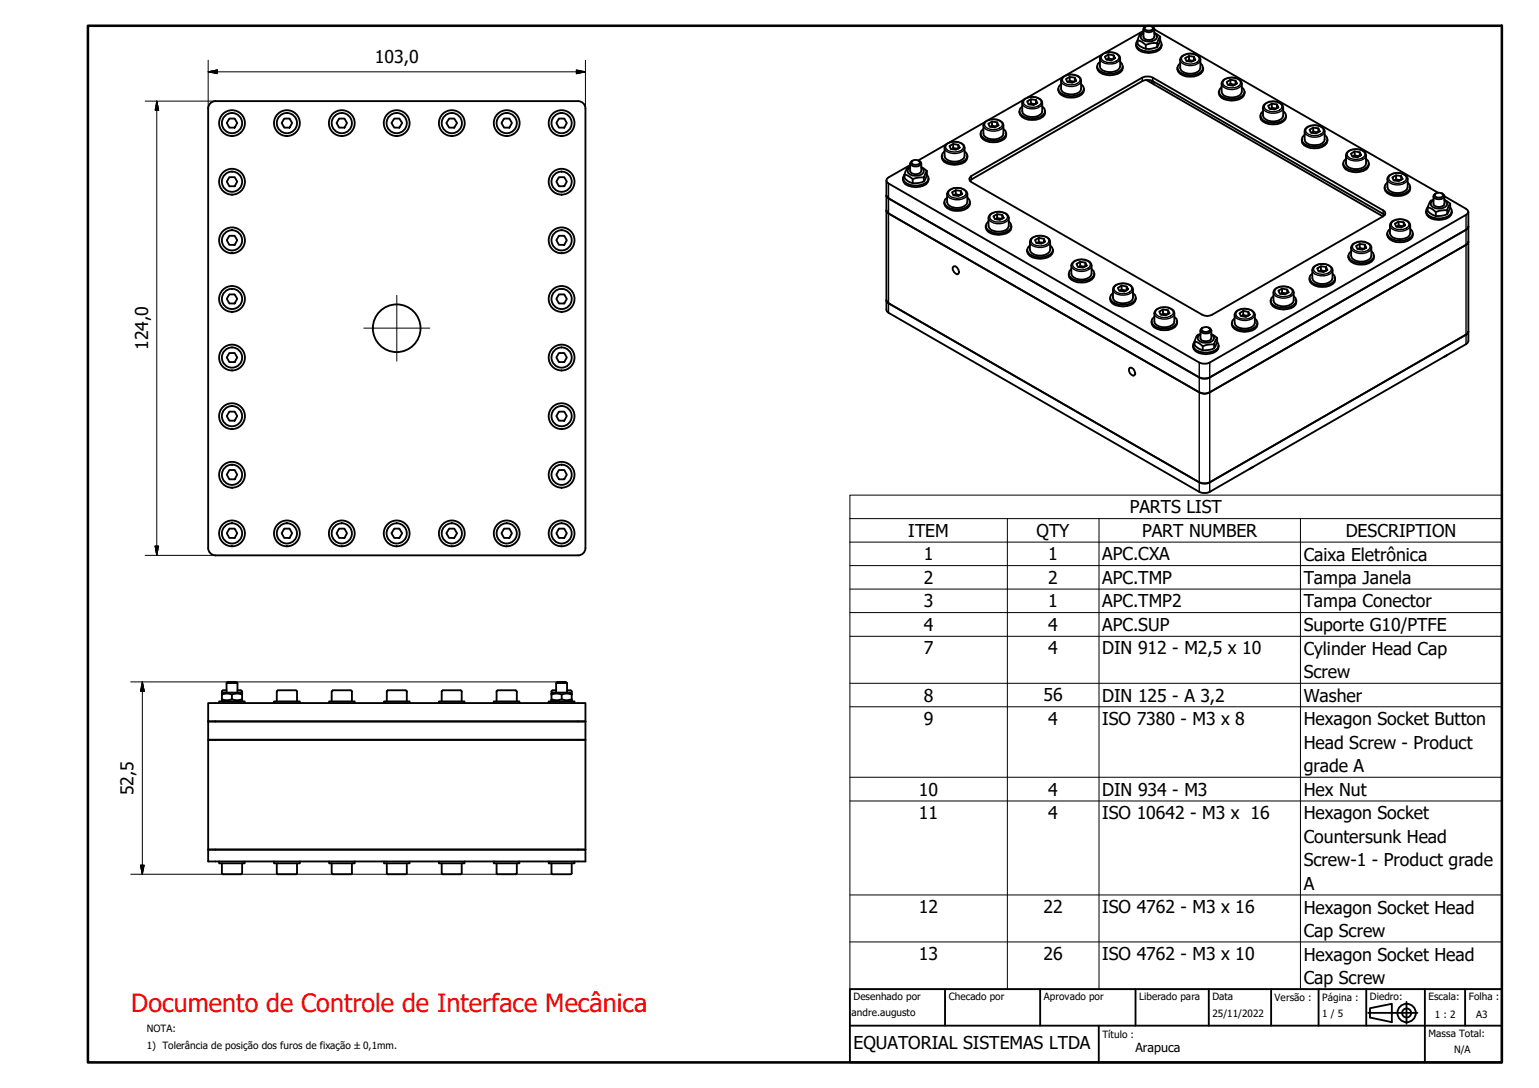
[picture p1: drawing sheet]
<svg xmlns="http://www.w3.org/2000/svg" width="420mm" height="297mm" viewBox="0 0 420 297" stroke-linecap="round" stroke-linejoin="round" font-family="sans-serif">
<!-- layer: Visible (ISO) -->
<g fill="none" stroke="#000" stroke-width=".51">
<path d="M299.5 18.1a1.92 1.92 0 0 0 1.5 2.1 4.9 4.9 0 0 0 5.4-1l.1-1.1M300.3 16.9a1.39 1.39 0 0 0-.1 2.4 5 5 0 0 0 6.2-.6l.1-.6-.2-.7-.5-.5M300.3 15.9v2.2a2.1 2.1 0 0 0 2.3 1.6 2.92 2.92 0 0 0 3.2-1.6v-2.2M300.7 15l-9.6 5.5M301.6 15.5l1-.7 1.4 .3 .4 .8-1 .6-1.4-.3zM302.6 15.9l1.4 .3M302.6 14.8v1.1M302.6 15.9l-.4 .4M304 15.1v1M310.1 12.1a1.92 1.92 0 0 0 1.5 2 4.9 4.9 0 0 0 5.4-1l.1-1M310.6 11a1.49 1.49 0 0 0 .5 2.4 5 5 0 0 0 5.7-.5l.3-.6-.4-1.3M312.2 10a1.67 1.67 0 0 0 1.5 .9 1.67 1.67 0 0 0 1.5-.9"/>
<path d="M312.2 9.1l-.6 .4-.2 .5a1.91 1.91 0 0 0 2.2 1.4 1.93 1.93 0 0 0 2.3-1.4l-.7-.9M312.2 8.9a2.04 2.04 0 0 0-1.6 2.1M312.2 8.4l-10.5 6M312.2 7.9v2.2M312.7 7.3a1.69 1.69 0 0 1 2.1 .2 1.33 1.33 0 0 1-1.1 .9 1.33 1.33 0 0 1-1.3-.7zM312.8 7.2l-.6 .5v.4a1.94 1.94 0 0 0 3 0l-.1-.4-.6-.5M312.8 12.2v1.1M315.2 8.9l1.5 1.1-.8 1.8a5.6 5.6 0 0 0-3.1 .4l-1.1-.8-1.1-.4M315.2 7.9v2.2M315.4 8.2l77.2 44.4M315.9 11.8v1.1M316.7 10a2.72 2.72 0 0 1-3.1 3.4l-.8-.1-1.7-.7-.5-.5v-1.1"/>
<path d="M321.4 18.5a2.78 2.78 0 0 0 3.5 2.4 3.4 3.4 0 0 0 3.6-1.9v-.5M322.2 17.3a1.39 1.39 0 0 0-.1 2.4 4.8 4.8 0 0 0 6.2-.6l.1-.6-.2-.7-.5-.5M322.2 16.3v2.2a2.22 2.22 0 0 0 2.3 1.6 2.86 2.86 0 0 0 3.2-1.6v-2.2M323.5 15.9l1.1-.6 1.3 .2 .4 .8-1 .6-1.4-.2zM324.6 16.4l1.3 .2M324.6 15.3v1.1M324.6 16.4l-.5 .3M325.9 15.5v1M56.8 29.6a2 2 0 0 1 2-2h99a2 2 0 0 1 2 2M56.8 29.6v120a2 2 0 0 0 2 2h99a2 2 0 0 0 2-2v-120M62.6 32.4h1.5l.7 1.2-.7 1.2h-1.5l-.7-1.2zM77.6 32.4h1.5l.7 1.2-.7 1.2h-1.5l-.7-1.2z"/>
<path d="M92.6 32.4h1.4l.7 1.2-.7 1.2h-1.4l-.7-1.2zM107.6 32.4h1.4l.8 1.2-.8 1.2h-1.4l-.7-1.2zM122.6 32.4h1.4l.8 1.2-.8 1.2h-1.4l-.7-1.2zM137.6 32.4h1.5l.7 1.2-.7 1.2h-1.5l-.7-1.2zM152.6 32.4h1.5l.6 1.2-.6 1.2h-1.5l-.7-1.2zM258.3 39.4l-7.6 4.4M259.2 39.9l1-.6 1.4 .2 .4 .8-1 .6-1.4-.2zM260.2 39.3v1.1M261.6 39.5v1.1M267.7 36.4a2.78 2.78 0 0 0 3.5 2.4 4.3 4.3 0 0 0 3.4-1.3l.1-1.1M268.5 35.2a1.34 1.34 0 0 0-.1 2.4 4.8 4.8 0 0 0 6.2-.6l.1-.6-.2-.7-.6-.5M268.5 34.2v2.2a2.22 2.22 0 0 0 2.3 1.6 3.4 3.4 0 0 0 3-1l.1-2.8"/>
<path d="M268.9 33.3l-9.6 5.5M269.8 33.8l1-.6 1.4 .2 .4 .8-1 .6-1.4-.2zM270.8 34.3l1.4 .2M270.8 33.2v1.1M270.8 34.3l-.4 .3M272.2 33.4v1M278.3 30.3a2.78 2.78 0 0 0 3.5 2.5 3.8 3.8 0 0 0 3.4-1.4l.1-1.1M279.1 29.1a1.39 1.39 0 0 0-.1 2.4 4.8 4.8 0 0 0 6.2-.6l.1-.6-.2-.7-.6-.5M279.1 28.1v2.2a2.22 2.22 0 0 0 2.3 1.6 3.4 3.4 0 0 0 3-1l.1-2.8M279.5 27.2l-9.6 5.6M280.4 27.7l1-.6 1.4 .2 .4 .8-1 .6-1.4-.2zM281.4 28.2l1.4 .2"/>
<path d="M281.4 27.1v1.1M281.4 28.2l-.4 .3M282.8 27.3v1M288.9 24.2a2.78 2.78 0 0 0 3.5 2.5 3.8 3.8 0 0 0 3.4-1.4l.1-1.1M289.7 23a1.39 1.39 0 0 0-.1 2.4 4.8 4.8 0 0 0 6.2-.6l.1-.6-.2-.7-.6-.5M289.7 22v2.2a2.1 2.1 0 0 0 2.3 1.6 3.4 3.4 0 0 0 3-1l.1-2.8M290.1 21.1l-9.6 5.6M291 21.6l1-.6 1.4 .2 .4 .8-1 .6-1.4-.2zM292 22l1.4 .3M292 21v1M292 22l-.4 .4M293.4 21.2v1"/>
<path d="M311.8 21.2l-46.6 26.9M312.9 21.8l64.7 37.3M314.7 21.2l62.9 36.3M332.7 25.1a1.92 1.92 0 0 0 1.5 2 4.9 4.9 0 0 0 5.4-1l.2-1M333.5 23.8a1.39 1.39 0 0 0-.1 2.4 5.5 5.5 0 0 0 5.8 0 1.39 1.39 0 0 0-.2-2.4M333.5 22.8v2.3a2.1 2.1 0 0 0 2.3 1.5 3.4 3.4 0 0 0 3-1l.2-.5v-2.3M334.9 22.4l1-.6 1.4 .2 .4 .8-1.1 .6-1.4-.2zM335.9 22.8l1.3 .3M335.9 21.8v1M335.9 22.8l-.5 .4M337.3 22v1M344.1 31.5a1.7 1.7 0 0 0 1.4 2.1 4.7 4.7 0 0 0 5.4-1l.2-1.1"/>
<path d="M344.8 30.3a1.56 1.56 0 0 0-.7 1.7 1.56 1.56 0 0 0 1.4 1.2 5.6 5.6 0 0 0 5-.4 1.39 1.39 0 0 0-.2-2.5M344.8 29.4v2.1a2.65 2.65 0 0 0 3.2 1.6 2.22 2.22 0 0 0 2.3-1.6v-2.1M346.2 28.9l1-.6 1.4 .2 .4 .8-1 .6-1.4-.2zM347.2 29.4l1.3 .2M347.2 28.3v1.1M347.2 29.4l-.4 .3M348.6 28.5v1M355.4 38.1a1.75 1.75 0 0 0 1.5 2 4.5 4.5 0 0 0 5.3-1l.2-1M356.2 36.8a1.39 1.39 0 0 0-.2 2.4 4.8 4.8 0 0 0 6.3-.5l.1-.7-.2-.6-.6-.6M356.2 35.9v2.2a2.09 2.09 0 0 0 2.2 1.5 2.65 2.65 0 0 0 3.2-1.5v-2.2M357.5 35.4l1-.6 1.4 .2 .4 .9-1 .5-1.4-.2zM358.5 35.9l1.4 .2"/>
<path d="M358.5 34.8v1.1M358.5 35.9l-.4 .3M359.9 35v1.1M62.6 48.4h1.5l.7 1.2-.7 1.2h-1.5l-.7-1.2zM152.6 48.4h1.5l.6 1.2-.6 1.2h-1.5l-.7-1.2zM242 53.4l.1 .4 .5 .4 84.8 48.8a3.4 3.4 0 0 0 2.9 0l69.9-40.3 .7-.8M242 57.5l.1 .4 .5 .4 84.8 48.8M242.6 50.1l84.8 48.9a3.4 3.4 0 0 0 2.9 0l69.9-40.3M246.5 48.7a1.92 1.92 0 0 0 1.5 2 5.5 5.5 0 0 0 4.9-.4l.4-.6 .2-1M247 47.7a1.42 1.42 0 0 0 .5 2.4 5.2 5.2 0 0 0 5.7-.5l.3-.7-.1-.6-.4-.6M247 47.6v1.1a3.9 3.9 0 0 0 5.5 .5l.5-1.5M248.5 44.6v2.1a1.79 1.79 0 0 0 3 0v-2.1"/>
<path d="M248.5 45.8l-.5 .4-.2 .5a1.91 1.91 0 0 0 2.2 1.3 1.8 1.8 0 0 0 2.2-1.3l-.2-.5-.5-.4M248.5 45.6a2.08 2.08 0 0 0-1.5 2M248.5 45.1l-5.9 3.3M249 43.9a1.59 1.59 0 0 1 2.1 .3 1.24 1.24 0 0 1-.9 .9 1.24 1.24 0 0 1-1.2-.4l-.2-.4zM249.2 43.9l-.6 .4-.1 .5a1.88 1.88 0 0 0 3 0v-.5l-.7-.4M249.2 48.9v1.1M251.5 45.6l1.5 1.1-.8 1.7-1.5 .1-1.5 .4-1.2-.8-1-.5M252.2 48.4v1.1M253 46.7v1M257.1 42.5a2.19 2.19 0 0 0 2.4 2.4 4.6 4.6 0 0 0 4.4-1.3l.2-1.1M257.8 55.2a2.78 2.78 0 0 0 3.5 2.4 3.8 3.8 0 0 0 3.4-1.4l.1-1M257.9 41.3a1.39 1.39 0 0 0-.2 2.4 5 5 0 0 0 6.3-.5l.1-.7-.2-.6-.6-.6"/>
<path d="M257.9 40.4v2.1a2.22 2.22 0 0 0 2.3 1.6 3.4 3.4 0 0 0 3-1l.1-2.7M258.6 54a1.34 1.34 0 0 0-.2 2.3 4.8 4.8 0 0 0 6.3-.6l.1-.6-.2-.6-.5-.5M258.6 52.9v2.3a2.22 2.22 0 0 0 2.3 1.6 2.86 2.86 0 0 0 3.2-1.6v-2.3M259.9 52.5l1-.6 1.4 .2 .4 .8-1 .6-1.4-.2zM260.2 40.4l1.4 .2M260.2 40.4l-.4 .4M260.9 53l1.4 .2M260.9 51.9v1.1M260.9 53l-.4 .3M262.3 52.1v1M264.8 49.4l.4-.4 46.6-26.9a3.4 3.4 0 0 1 2.9 0l63.3 36.6M265.2 49.7l63 36.2"/>
<path d="M269.9 59.5v2.2a2.1 2.1 0 0 0 2.3 1.5 3.4 3.4 0 0 0 3-1l.2-.5v-2.2M271.2 59l1-.5 1.4 .2 .4 .8-1 .6-1.4-.3zM272.2 59.5l1.4 .2M272.2 58.5v1M272.2 59.5l-.4 .4M273.6 58.7v1M366.7 44.6a1.92 1.92 0 0 0 1.5 2.1 5.5 5.5 0 0 0 4.9-.5l.4-.6 .2-1M367.5 43.4a1.39 1.39 0 0 0-.2 2.4 5 5 0 0 0 6.3-.6l.1-.6-.2-.7-.6-.5M367.5 42.4v2.2a2.1 2.1 0 0 0 2.3 1.6 3.4 3.4 0 0 0 3-1.1l.1-2.7M368.8 42l1-.7 1.4 .3 .4 .7-1 .7-1.4-.3zM369.8 42.4l1.4 .2M369.8 41.3v1.1"/>
<path d="M369.8 42.4l-.4 .4M371.2 41.6v1M377.6 59l-46.6 26.9M378 51.1a2.78 2.78 0 0 0 3.5 2.4 3.8 3.8 0 0 0 3.4-1.4l.1-1M378.8 49.8a1.39 1.39 0 0 0-.1 2.4 4.8 4.8 0 0 0 6.2-.5l.1-.7-.2-.6-.5-.6M378.8 48.9v2.2a2.22 2.22 0 0 0 2.3 1.6 2.86 2.86 0 0 0 3.2-1.6v-2.2M380.1 48.4l1-.5 1.4 .2 .4 .8-1 .6-1.4-.2zM381.1 48.9l1.4 .2M381.1 47.9v1M381.1 48.9l-.4 .4M382.5 48.1v1M389.3 57.6a1.92 1.92 0 0 0 1.5 2.1 4.9 4.9 0 0 0 5.4-1l.2-1.1"/>
<path d="M389.8 56.6a1.49 1.49 0 0 0 .5 2.4 5.2 5.2 0 0 0 5.7-.5l.3-.6v-.6l-.4-.7M391.4 53.6v2.1a1.72 1.72 0 0 0 2.9 0v-2.1l5.9 3.4M391.4 54.7l-.6 .4-.2 .5a1.91 1.91 0 0 0 2.2 1.3 1.93 1.93 0 0 0 2.3-1.3l-.3-.5-.5-.4M391.4 54.5a2.22 2.22 0 0 0-1.6 2.1M391.9 52.9a1.69 1.69 0 0 1 2.1 .2v.4a1.71 1.71 0 0 1-2.2 .1l-.1-.3zM392 52.8l-.6 .5v.4a1.94 1.94 0 0 0 2.9 0v-.4l-.6-.5M392 57.9v1.1M394.3 54.5l1.6 1.1-.8 1.8-1.5 .1-1.6 .4a4.1 4.1 0 0 0-2.2-1.3M395.1 57.4v1.1M395.9 55.6a2.72 2.72 0 0 1-3.1 3.4 3.7 3.7 0 0 1-3-1.4v-1M62.6 64.4h1.5l.7 1.2-.7 1.3h-1.5l-.7-1.3zM152.6 64.4h1.5l.6 1.2-.6 1.3h-1.5l-.7-1.3z"/>
<path d="M260.4 72.7a1.48 1.48 0 0 1 1.3 2l-.4 .2a1.87 1.87 0 0 1-1.2-1.9zM269.1 61.7a1.92 1.92 0 0 0 1.5 2 4.9 4.9 0 0 0 5.4-1l.1-1M269.9 60.4a1.39 1.39 0 0 0-.2 2.5 4.8 4.8 0 0 0 6.3-.6l.1-.7-.2-.6-.5-.6M280.4 68.2a1.93 1.93 0 0 0 1.5 2.1 4.9 4.9 0 0 0 5.4-1l.2-1.1M281.2 67a1.39 1.39 0 0 0-.1 2.4 5.5 5.5 0 0 0 5.7 0 1.39 1.39 0 0 0-.1-2.4M281.2 66v2.2a2.22 2.22 0 0 0 2.3 1.6 2.86 2.86 0 0 0 3.2-1.6v-2.2M282.6 65.5l1-.6 1.4 .3 .3 .8-1 .5-1.4-.2zM283.6 66l1.3 .2M283.6 64.9v1.1M283.6 66l-.5 .4M285 65.2v1M291.8 74.7a1.77 1.77 0 0 0 1.4 2.1 4.6 4.6 0 0 0 5.4-1.1l.2-1"/>
<path d="M292.5 73.5a1.43 1.43 0 0 0-.1 2.4 5 5 0 0 0 5.7 0 1.39 1.39 0 0 0-.1-2.4M292.5 72.5v2.2a2.65 2.65 0 0 0 3.2 1.6 2.22 2.22 0 0 0 2.3-1.6v-2.2M293.9 72.1l1-.6 1.4 .2 .4 .8-1 .6-1.4-.2zM294.9 72.6l1.3 .2M294.9 71.5v1.1M294.9 72.6l-.5 .3M296.3 71.7v1M303.8 80a1.39 1.39 0 0 0-.1 2.4 5 5 0 0 0 6.2-.6l.2-.6-.2-.6-.6-.6M303.8 79v2.3a2.09 2.09 0 0 0 2.3 1.5 3.4 3.4 0 0 0 3.1-1l.1-2.8M305.2 78.6l1-.6 1.4 .2 .4 .8-1 .6-1.4-.2zM306.2 79l1.3 .3M306.2 78v1"/>
<path d="M306.2 79l-.4 .4M307.6 78.2v1M347.7 79.9v2.1a2.22 2.22 0 0 0 2.2 1.6 2.86 2.86 0 0 0 3.3-1.6v-2.1M349 79.4l1-.6 1.4 .2 .4 .8-1 .6-1.4-.2zM350 79.9l1.3 .2M350 78.8v1.1M350 79.9l-.4 .3M351.4 79v1.1M357.5 75.9a2.78 2.78 0 0 0 3.5 2.4 4 4 0 0 0 3.4-1.3l.1-1.1M358.3 74.7a1.39 1.39 0 0 0-.2 2.4 5.4 5.4 0 0 0 5.8 0 1.42 1.42 0 0 0-.1-2.4M358.3 73.8v2.1a2.22 2.22 0 0 0 2.3 1.6 2.86 2.86 0 0 0 3.2-1.6v-2.1M359.6 73.3l1-.6 1.4 .2 .4 .8-1 .6-1.4-.2z"/>
<path d="M360.6 73.8l1.3 .2M360.6 72.7v1.1M360.6 73.8l-.4 .3M362 72.9v1M368.1 69.8a2.78 2.78 0 0 0 3.5 2.4 3.8 3.8 0 0 0 3.4-1.3l.1-1.1M368.9 68.6a1.39 1.39 0 0 0-.2 2.4 4.8 4.8 0 0 0 6.3-.6l.1-.6-.2-.7-.5-.5M368.9 67.6v2.2a2.22 2.22 0 0 0 2.3 1.6 2.86 2.86 0 0 0 3.2-1.6v-2.2M370.2 67.2l1-.6 1.4 .2 .4 .8-1 .6-1.4-.2zM371.2 67.7l1.4 .2M371.2 66.6v1.1M371.2 67.7l-.4 .3M372.6 66.8v1"/>
<path d="M378.7 63.7a2.78 2.78 0 0 0 3.5 2.5 3.8 3.8 0 0 0 3.4-1.4l.1-1.1M379.5 62.5a1.39 1.39 0 0 0-.2 2.4 4.8 4.8 0 0 0 6.3-.6l.1-.6-.2-.7-.5-.5M379.5 61.5v2.2a2.1 2.1 0 0 0 2.3 1.6 3.4 3.4 0 0 0 3-1.1l.2-.5v-2.2M380.8 61.1l1-.6 1.4 .2 .4 .8-1 .6-1.4-.2zM381.8 61.5l1.4 .3M381.8 60.5v1M381.8 61.5l-.4 .4M383.2 60.7v1M400.2 66.9l-69.9 40.2M62.6 80.4h1.5l.7 1.2-.7 1.3h-1.5l-.7-1.3zM62.6 96.4h1.5l.7 1.2-.7 1.3h-1.5l-.7-1.3zM152.6 80.4h1.5l.6 1.2-.6 1.3h-1.5l-.7-1.3z"/>
<path d="M152.6 96.4h1.5l.6 1.2-.6 1.3h-1.5l-.7-1.3zM242 84.6l.1 .4 .5 .4 84.8 48.9a3.4 3.4 0 0 0 2.9 0l69.9-40.3 .7-.9M242.6 82.8l84.8 48.9M303.1 81.3a1.77 1.77 0 0 0 1.4 2 4.9 4.9 0 0 0 5.4-1l.2-1M314.4 87.7a1.92 1.92 0 0 0 1.4 2.1 4.5 4.5 0 0 0 5.4-1l.2-1.1M315.2 86.5a1.34 1.34 0 0 0-.2 2.4 4.8 4.8 0 0 0 6.2-.6l.2-.6-.2-.7-.6-.5M315.2 85.5v2.2a2.22 2.22 0 0 0 2.2 1.6 3.4 3.4 0 0 0 3.1-1l.1-2.8M316.5 85.1l1-.6 1.4 .2 .4 .8-1 .6-1.4-.2zM317.5 85.6l1.3 .2M317.5 84.5v1.1M317.5 85.6l-.4 .3M318.9 84.7v1"/>
<path d="M325.7 94.3a1.92 1.92 0 0 0 1.5 2 4.9 4.9 0 0 0 5.3-1l.2-1M326.1 93.3a1.44 1.44 0 0 0 .6 2.4 5.2 5.2 0 0 0 5.7-.5l.3-.7-.4-1.2M327.7 90.2v2.1a1.72 1.72 0 0 0 3 0v-2.1M327.7 91.4l-.5 .3-.2 .6a1.91 1.91 0 0 0 2.2 1.3 1.93 1.93 0 0 0 2.3-1.3l-.3-.6-.5-.3M327.7 91.2a2.04 2.04 0 0 0-1.6 2M328.2 89.5a1.69 1.69 0 0 1 2.2 .3 1.24 1.24 0 0 1-1.8 .7l-.6-.6zM328.4 89.5l-.6 .5-.1 .3a1.94 1.94 0 0 0 3 0l-.1-.3-.5-.5M328.4 94.5v1.1M330.7 91.2l1.6 1.1-.8 1.7-1.6 .1-1.5 .4a4.1 4.1 0 0 0-2.3-1.3M331.5 94v1.1M332.3 92.3a2.72 2.72 0 0 1-3.1 3.3 3.7 3.7 0 0 1-3.1-1.3v-1.1M336.3 88.2a1.92 1.92 0 0 0 1.5 2 4.9 4.9 0 0 0 5.4-1l.1-1"/>
<path d="M337.1 86.9a1.39 1.39 0 0 0-.2 2.4 5 5 0 0 0 6.3-.5l.1-.7-.2-.6-.5-.6M337.1 86v2.2a2.1 2.1 0 0 0 2.2 1.5 2.92 2.92 0 0 0 3.3-1.5v-2.2M338.4 85.5l1-.6 1.4 .2 .4 .8-1 .6-1.4-.2zM339.4 86l1.3 .2M339.4 84.9v1.1M339.4 86l-.4 .3M340.8 85.1v1.1M346.9 82a2.19 2.19 0 0 0 2.4 2.4 4.8 4.8 0 0 0 4.5-1.3l.1-1.1M347.7 80.8a1.39 1.39 0 0 0-.2 2.4 5 5 0 0 0 6.3-.5l.1-.7-.2-.6-.5-.6M395.2 96.9l-1.1 .6M400.9 90.5l-.7 .9-69.9 40.3M62.6 112.4h1.5l.7 1.2-.7 1.3h-1.5l-.7-1.3z"/>
<path d="M152.6 112.4h1.5l.6 1.2-.6 1.3h-1.5l-.7-1.3zM308.5 100.4a1.42 1.42 0 0 1 1.3 2l-.4 .2a1.5 1.5 0 0 1-.9-2.2zM62.6 128.3h1.5l.7 1.3-.7 1.3h-1.5l-.7-1.3zM152.6 128.3h1.5l.6 1.3-.6 1.3h-1.5l-.7-1.3zM342.1 127.4l-1 .6M62.6 144.3h1.5l.7 1.3-.7 1.3h-1.5l-.7-1.3zM77.6 144.3h1.5l.7 1.3-.7 1.3h-1.5l-.7-1.3zM92.6 144.3h1.4l.7 1.3-.7 1.3h-1.4l-.7-1.3zM107.6 144.3h1.4l.8 1.3-.8 1.3h-1.4l-.7-1.3zM122.6 144.3h1.4l.8 1.3-.8 1.3h-1.4l-.7-1.3zM137.6 144.3h1.5l.7 1.3-.7 1.3h-1.5l-.7-1.3zM152.6 144.3h1.5l.6 1.3-.6 1.3h-1.5l-.7-1.3z"/>
<path d="M56.8 197v-5.1h103v5.1M56.8 197v5h2M56.8 197h103M59.8 191.9v-.4h7v.4M60.6 189.6a3.8 3.8 0 0 1 2.7 0 4 4 0 0 1 2.8 0M60.6 190.9a3.8 3.8 0 0 0 2.7 0M60.6 189.3l.5-.2h4.5l.5 .2M60.6 191.2l.5 .3M60.9 188.5l-.3 .3v2.7M60.9 188.5h.9M61.8 189.1v-2.6l.3-.3h2.4l.3 .3v2.6M61.8 186.5h3"/>
<path d="M63.3 190.9a4 4 0 0 0 2.8 0M63.3 189.6v1.3M64.8 188.5h1M65.8 188.5l.2 .3M66.1 188.8v2.7M66.1 191.2l-.5 .3M74.8 191.9v-.4h7.1v.4M75.9 188.5l-.3 .3v2.7M75.9 188.5h4.9M80.8 188.5l.3 .3v2.7M89.9 191.9v-.4h6.9v.4M90.6 188.8v2.7"/>
<path d="M90.9 188.5h4.9M90.9 188.5l-.3 .3M95.8 188.5l.3 .3v2.7M104.8 191.9v-.4h7v.4M105.9 188.5h4.8M105.9 188.5l-.3 .3v2.7M110.8 188.5l.3 .3v2.7M119.8 191.9v-.4h7v.4M120.9 188.5l-.3 .3v2.7M120.9 188.5h4.9M125.8 188.5l.2 .3v2.7M134.8 191.9v-.4h7v.4"/>
<path d="M135.9 188.5l-.3 .3v2.7M135.9 188.5h4.9M140.7 188.5l.3 .3M141.1 188.8v2.7M149.8 191.9v-.4h7v.4M150.6 189.6a4 4 0 0 1 2.8 0 3.8 3.8 0 0 1 2.7 0M150.6 190.9a4 4 0 0 0 2.8 0M150.6 189.3l.5-.2h4.5l.5 .2M150.6 191.2l.5 .3M150.8 188.5l-.2 .3v2.7M150.9 188.5h.9M151.8 189.1v-2.6l.3-.3h2.4l.3 .3v2.6"/>
<path d="M151.8 186.5h3M153.4 190.9a3.8 3.8 0 0 0 2.7 0M153.4 189.6v1.3M154.8 188.5h1M155.8 188.5l.3 .3v2.7M156.1 191.2l-.5 .3M159.8 197v5h-2M56.8 202h103v30h-103zM58.8 232h-2v3.2h103v-3.2h-2M59.8 235.2v.5h7v-.5M60.6 238.4l.3 .3h4.9M60.6 235.7v2.7"/>
<path d="M66 238.4l-.2 .3M66.1 235.7v2.7M74.8 235.2v.5h7.1v-.5M75.6 235.7v2.7M75.6 238.4l.3 .3M75.9 238.7h4.9M81.1 235.7v2.7M81.1 238.4l-.3 .3M89.9 235.2v.5h6.9v-.5M90.6 235.7v2.7M90.6 238.4l.3 .3M96.1 235.7v2.7"/>
<path d="M96.1 238.4l-.3 .3h-4.9M104.8 235.2v.5h7v-.5M105.6 238.4l.3 .3h4.9l.3-.3M105.6 235.7v2.7M111.1 235.7v2.7M119.8 235.2v.5h7v-.5M120.6 238.4l.3 .3h4.9l.2-.3M120.6 235.7v2.7M126 235.7v2.7M134.8 235.2v.5h7v-.5M135.6 238.4l.3 .3h4.9M135.6 235.7v2.7"/>
<path d="M141 238.4l-.3 .3M141.1 235.7v2.7M149.8 235.2v.5h7v-.5M150.6 238.4l.2 .3M150.6 235.7v2.7M150.9 238.7h4.9M156.1 235.7v2.7M156.1 238.4l-.3 .3"/>
<circle cx="63.3" cy="33.6" r="2.76"/>
<circle cx="63.3" cy="33.6" r="3.5"/>
<circle cx="78.3" cy="33.6" r="2.76"/>
<circle cx="78.3" cy="33.6" r="3.5"/>
<circle cx="93.3" cy="33.6" r="2.76"/>
<circle cx="93.3" cy="33.6" r="3.5"/>
<circle cx="108.3" cy="33.6" r="2.76"/>
<circle cx="108.3" cy="33.6" r="3.5"/>
<circle cx="123.3" cy="33.6" r="2.76"/>
<circle cx="123.3" cy="33.6" r="3.5"/>
<circle cx="138.3" cy="33.6" r="2.76"/>
<circle cx="138.3" cy="33.6" r="3.5"/>
<circle cx="153.3" cy="33.6" r="2.76"/>
<circle cx="153.3" cy="33.6" r="3.5"/>
<circle cx="63.3" cy="49.6" r="2.76"/>
<circle cx="63.3" cy="49.6" r="3.5"/>
<circle cx="153.3" cy="49.6" r="2.76"/>
<circle cx="153.3" cy="49.6" r="3.5"/>
<circle cx="63.3" cy="65.6" r="2.76"/>
<circle cx="63.3" cy="65.6" r="3.5"/>
<circle cx="153.3" cy="65.6" r="2.76"/>
<circle cx="153.3" cy="65.6" r="3.5"/>
<circle cx="63.3" cy="81.6" r="2.76"/>
<circle cx="63.3" cy="97.6" r="2.76"/>
<circle cx="63.3" cy="81.6" r="3.5"/>
<circle cx="63.3" cy="97.6" r="3.5"/>
<circle cx="108.3" cy="89.6" r="6.5"/>
<circle cx="153.3" cy="81.6" r="2.76"/>
<circle cx="153.3" cy="97.6" r="2.76"/>
<circle cx="153.3" cy="81.6" r="3.5"/>
<circle cx="153.3" cy="97.6" r="3.5"/>
<circle cx="63.3" cy="113.6" r="2.76"/>
<circle cx="63.3" cy="113.6" r="3.5"/>
<circle cx="153.3" cy="113.6" r="2.76"/>
<circle cx="153.3" cy="113.6" r="3.5"/>
<circle cx="63.3" cy="129.6" r="2.76"/>
<circle cx="63.3" cy="129.6" r="3.5"/>
<circle cx="153.3" cy="129.6" r="2.76"/>
<circle cx="153.3" cy="129.6" r="3.5"/>
<circle cx="63.3" cy="145.6" r="2.76"/>
<circle cx="63.3" cy="145.6" r="3.5"/>
<circle cx="78.3" cy="145.6" r="2.76"/>
<circle cx="78.3" cy="145.6" r="3.5"/>
<circle cx="93.3" cy="145.6" r="2.76"/>
<circle cx="93.3" cy="145.6" r="3.5"/>
<circle cx="108.3" cy="145.6" r="2.76"/>
<circle cx="108.3" cy="145.6" r="3.5"/>
<circle cx="123.3" cy="145.6" r="2.76"/>
<circle cx="123.3" cy="145.6" r="3.5"/>
<circle cx="138.3" cy="145.6" r="2.76"/>
<circle cx="138.3" cy="145.6" r="3.5"/>
<circle cx="153.3" cy="145.6" r="2.76"/>
<circle cx="153.3" cy="145.6" r="3.5"/>
</g>
<!-- layer: Visible Narrow (ISO) -->
<g fill="none" stroke="#000" stroke-width=".38">
<path d="M300.3 15.9a2.1 2.1 0 0 0 2.3 1.5 2.72 2.72 0 0 0 3.2-1.5M300.8 15.2a3.3 3.3 0 0 1 4.5 0l.2 .5a2.18 2.18 0 0 1-2.5 1.4 2.05 2.05 0 0 1-2.4-1.4zM322.2 16.3a2.22 2.22 0 0 0 2.3 1.6 2.86 2.86 0 0 0 3.2-1.6M322.7 15.5a3.3 3.3 0 0 1 4.5 0l.2 .6a2.17 2.17 0 0 1-2.5 1.4 2.15 2.15 0 0 1-2.4-1.4zM258.3 39.5a3.6 3.6 0 0 1 4.6 0l.2 .6a2.18 2.18 0 0 1-2.5 1.4 2.18 2.18 0 0 1-2.5-1.4zM268.5 34.2a2.06 2.06 0 0 0 2.3 1.6 3.4 3.4 0 0 0 3-1l.1-.6M268.9 33.5a3.4 3.4 0 0 1 4.6 0l.2 .5a2.61 2.61 0 0 1-3.4 1.3l-1.4-.8zM279.1 28.1a2.22 2.22 0 0 0 2.3 1.6 3.4 3.4 0 0 0 3-1l.1-.6M279.5 27.4a3.4 3.4 0 0 1 4.6 0l.2 .5a2.54 2.54 0 0 1-3.4 1.3l-1.4-.8zM289.7 22a2.22 2.22 0 0 0 2.3 1.6 3.4 3.4 0 0 0 3-1l.1-.6M290.2 21.3a3.3 3.3 0 0 1 4.5 0l.2 .5a2.18 2.18 0 0 1-2.5 1.4 2.05 2.05 0 0 1-2.4-1.4zM311.8 21.2v.9"/>
<path d="M314.7 21.2v.9M315 22.3v.8M333.5 22.8a3.2 3.2 0 0 0 4.9 1.1l.6-1.1M334 22.1a3.3 3.3 0 0 1 4.5 0l.2 .5a2.05 2.05 0 0 1-2.4 1.4 2.07 2.07 0 0 1-2.5-1.4zM344.8 29.4a3.1 3.1 0 0 0 4.1 1.3l.8-.3 .6-1M345.3 28.6a3.3 3.3 0 0 1 4.5 0l.2 .5a2.46 2.46 0 0 1-3.4 1.3l-1.3-.8-.2-.5zM356.2 35.9a2.5 2.5 0 0 0 3.1 1.6 2.22 2.22 0 0 0 2.3-1.6M356.6 35.1a3.4 3.4 0 0 1 4.6 0l.1 .5a2.15 2.15 0 0 1-2.4 1.5 2.3 2.3 0 0 1-2.5-1.5zM242.6 50.1v35.3M257.9 40.4a2.1 2.1 0 0 0 2.3 1.5 3.4 3.4 0 0 0 3-1l.1-.5M258.6 52.9a2.06 2.06 0 0 0 2.3 1.6 2.86 2.86 0 0 0 3.2-1.6M259.1 52.2a3.3 3.3 0 0 1 4.5 0l.2 .6a2.61 2.61 0 0 1-3.5 1.2l-1.2-.7-.2-.5z"/>
<path d="M265.2 48.1v.9M269.9 59.5a2.22 2.22 0 0 0 2.3 1.6 2.86 2.86 0 0 0 3.2-1.6M270.4 58.7a3.3 3.3 0 0 1 4.5 0l.2 .5a2.07 2.07 0 0 1-2.5 1.4 2.05 2.05 0 0 1-2.4-1.4zM367.5 42.4a2.1 2.1 0 0 0 2.3 1.5 3.4 3.4 0 0 0 3-1l.1-.5M367.9 41.6a3.6 3.6 0 0 1 4.6 0l.2 .5a2.18 2.18 0 0 1-2.5 1.4 2.18 2.18 0 0 1-2.5-1.4zM377.6 57.5v.9M378.8 48.9a2.22 2.22 0 0 0 2.3 1.6 2.86 2.86 0 0 0 3.2-1.6M379.3 48.1a3.3 3.3 0 0 1 4.5 0l.2 .5a2.17 2.17 0 0 1-2.5 1.5 2.15 2.15 0 0 1-2.4-1.5zM400.2 58.7v35.3M281.2 66a2.1 2.1 0 0 0 2.3 1.5 3.4 3.4 0 0 0 3-1l.2-.5M281.7 65.2a3.5 3.5 0 0 1 4.5 0l.2 .6a2.05 2.05 0 0 1-2.4 1.4 2.07 2.07 0 0 1-2.5-1.4zM292.5 72.5a2.65 2.65 0 0 0 3.2 1.6 2.22 2.22 0 0 0 2.3-1.6"/>
<path d="M293 71.7a3.3 3.3 0 0 1 4.5 0l.2 .5a2.15 2.15 0 0 1-2.4 1.5 2.17 2.17 0 0 1-2.5-1.5zM303.8 79a2.09 2.09 0 0 0 2.3 1.6 3.4 3.4 0 0 0 3.1-1l.1-.6M304.3 78.3a3.4 3.4 0 0 1 4.6 0l.1 .5a2.05 2.05 0 0 1-2.4 1.4 2.18 2.18 0 0 1-2.5-1.4zM347.7 79.9a2.1 2.1 0 0 0 2.2 1.5 2.92 2.92 0 0 0 3.3-1.5M348.2 79a3.5 3.5 0 0 1 4.5 0l.2 .6a2.07 2.07 0 0 1-2.5 1.4 2.05 2.05 0 0 1-2.4-1.4zM358.3 73.8a2.1 2.1 0 0 0 2.3 1.5 2.92 2.92 0 0 0 3.2-1.5M358.8 72.9a3.3 3.3 0 0 1 4.5 0l.2 .6a2.46 2.46 0 0 1-3.4 1.3l-1.3-.8-.2-.5zM368.9 67.6a2.22 2.22 0 0 0 2.3 1.6 2.86 2.86 0 0 0 3.2-1.6M369.4 66.9a3.3 3.3 0 0 1 4.5 0l.2 .5a2.17 2.17 0 0 1-2.5 1.4 2.15 2.15 0 0 1-2.4-1.4zM379.5 61.5a2.22 2.22 0 0 0 2.3 1.6 2.86 2.86 0 0 0 3.2-1.6M380 60.8a3.3 3.3 0 0 1 4.5 0l.2 .5a2.07 2.07 0 0 1-2.5 1.4 2.05 2.05 0 0 1-2.4-1.4zM315.2 85.5a2.06 2.06 0 0 0 2.2 1.6 3.4 3.4 0 0 0 3.1-1l.1-.6"/>
<path d="M315.6 84.8a3.4 3.4 0 0 1 4.6 0l.2 .5a2.61 2.61 0 0 1-3.5 1.3l-1.3-.8-.2-.5zM327.4 99v35.3M330.3 99v35.3M337.1 86a2.1 2.1 0 0 0 2.2 1.5 2.92 2.92 0 0 0 3.3-1.5M337.6 85.2a3.3 3.3 0 0 1 4.5 0l.2 .5a2.07 2.07 0 0 1-2.5 1.4 2.05 2.05 0 0 1-2.4-1.4z"/>
</g>
<g fill="none" stroke="#000" stroke-width=".51">
<path d="M300.3 15.9l.1-.4a3.4 3.4 0 0 1 5.4 0v.4M315.2 8.1l.2 .1M322.2 16.3a1.86 1.86 0 0 1 1.8-1.6 2.83 2.83 0 0 1 3.7 1.6M268.5 34.2v-.3a2.45 2.45 0 0 1 2.7-1.3 2.28 2.28 0 0 1 2.7 1.6M279.1 28.1v-.4a3.3 3.3 0 0 1 5.4 0v.4M289.7 22l.1-.4a3.3 3.3 0 0 1 5.3 0v.4M311.8 21.2a3.4 3.4 0 0 1 2.9 0M314.5 22v.7M333.5 22.8l.1-.3a3.4 3.4 0 0 1 5.4 0v.3M344.8 29.4a2.39 2.39 0 0 1 2.8-1.7 2.24 2.24 0 0 1 2.7 1.7M356.2 35.9a1.67 1.67 0 0 1 1.7-1.6 2.83 2.83 0 0 1 3.7 1.2v.4M242 57.5l.1 .4 .5 .4"/>
<path d="M242 49.3v35.3M242.6 48.4l-.5 .4-.1 .5 .1 .4 .5 .4M257.9 40.4v-.4a3.4 3.4 0 0 1 5.2-.4l.2 .8M258.6 52.9a2.28 2.28 0 0 1 2.7-1.6 2.44 2.44 0 0 1 2.8 1.6M265.2 48.1l-.6 .8 .6 .8M269.9 59.5v-.4a3.4 3.4 0 0 1 5.4 0l.1 .4M367.5 42.4v-.4a3.4 3.4 0 0 1 5.2-.4l.2 .8M377.6 57.5l.5 .3 .1 .4-.1 .5-.5 .3M378.8 48.9a1.87 1.87 0 0 1 1.7-1.6 2.86 2.86 0 0 1 3.8 1.6M400.2 57l.7 .8-.7 .9M400.9 57.8v35.3M281.2 66a1.74 1.74 0 0 1 1.8-1.6 2.97 2.97 0 0 1 3.6 1.2l.1 .4"/>
<path d="M292.5 72.5v-.4a3.4 3.4 0 0 1 5.4 0l.1 .4M303.8 79a1.67 1.67 0 0 1 1.8-1.5 2.83 2.83 0 0 1 3.6 1.2l.1 .3M347.7 79.9a1.74 1.74 0 0 1 1.7-1.6 3 3 0 0 1 3.7 1.2l.1 .4M358.3 73.8a2.24 2.24 0 0 1 2.7-1.7 2.39 2.39 0 0 1 2.8 1.7M368.9 67.6a1.87 1.87 0 0 1 1.7-1.6 2.86 2.86 0 0 1 3.8 1.6M379.5 61.5v-.4a3.4 3.4 0 0 1 5.4 0l.1 .4M400.9 66l-.7 .9M242 82l.1 .4 .5 .4M315.2 85.5v-.3a2.45 2.45 0 0 1 2.7-1.3 2.28 2.28 0 0 1 2.7 1.6M328.2 85.9a2.75 2.75 0 0 0 2.8 0M337.1 86v-.4a3.4 3.4 0 0 1 5.4 0l.1 .4M400.9 90.5l-.7 .9"/>
<path d="M327.4 107.1a2.87 2.87 0 0 0 2.9 0M327.4 131.7a3.4 3.4 0 0 0 2.9 0"/>
</g>
<!-- layer: Symbol (ISO) -->
<g fill="none" stroke="#000" stroke-width=".27">
<path d="M232 141.6v-6.4h178v6.4M232 141.6h178v6.4M232 141.6v128.5h178v-122.1M232 148h178M232 154.4h178M275 141.6v128.5M300 141.6v128.5M355 141.6v128.5M232 160.8h178M232 167.2h178M232 173.7h178M232 186.5h178"/>
<path d="M232 193h178M232 212.2h178M232 218.7h178M232 244.3h178M232 257.2h178"/>
</g>
<!-- layer: Border (ISO) -->
<path d="M24 7h386v283.1h-386z" fill="none" stroke="#000" stroke-width=".7"/>
<!-- layer: Title (ISO) -->
<g fill="none" stroke="#000" stroke-width=".51">
<path d="M232 270.1h178v20h-178zM258 270.1v9.9M284 270.1v9.9M310 270.1v9.9M330 270.1v9.9M347 270.1v9.9M360 270.1v9.9M373 270.1v9.9M373.5 276.5h13.5M374 275.3l6-1.2v5l-6-1.3zM384 273.5v6M389 270.1v20"/>
<path d="M400 270.1v9.9M232 280h178M300 280v10.1"/>
<circle cx="384" cy="276.6" r="2.51"/>
<circle cx="384" cy="276.6" r="1.24"/>
</g>
<!-- layer: Dimension (ISO) -->
<g fill="none" stroke="#000" stroke-width=".27">
<path d="M56.8 19.6l2.5-.5v1zM56.8 19.6h103M56.8 16.4v13.2M157.4 19.1l2.4 .5-2.4 .5zM159.8 16.4v13.2M39.6 27.6h19.2M42.8 27.6l.5 2.5h-.9zM42.8 27.6v124M39.6 151.6h19.2M42.4 149.1h.9l-.5 2.5zM35.7 186.2h116.4M38.9 186.2l.5 2.5h-1z"/>
<path d="M38.9 186.2v52.5M35.7 238.7h115.2M38.4 236.2h1l-.5 2.5z"/>
</g>
<path d="M56.8 19.6l2.5-.5zM56.8 19.6l2.5-.5v1zM42.8 27.6l.5 2.5zM42.8 27.6l.5 2.5h-.9zM157.4 20.1l2.4-.5zM157.4 19.1l2.4 .5-2.4 .5zM42.4 149.1l.4 2.5zM42.4 149.1h.9l-.5 2.5zM38.9 186.2l.5 2.5zM38.9 186.2l.5 2.5h-1zM38.4 236.2l.5 2.5zM38.4 236.2h1l-.5 2.5z" fill="#000" stroke="#000" stroke-width=".27"/>
<!-- layer: Center Mark (ISO) -->
<path d="M99.3 89.6h18M108.3 80.6v18" fill="none" stroke="#000" stroke-width=".27"/>
<text font-size="6.9" fill="#f00" x="35.8" y="276.2">Documento de Controle de Interface Mecânica</text>
<g font-size="4.8">
<text x="102.4" y="17.2">103,0</text>
<text x="40.4" y="95.6" transform="rotate(-90 40.4 95.6)">124,0</text>
<text x="308.4" y="140.1">PARTS LIST</text>
<text x="248" y="146.5">ITEM</text>
<text x="283" y="146.5">QTY</text>
<text x="311.8" y="146.5">PART NUMBER</text>
<text x="367.4" y="146.5">DESCRIPTION</text>
<text x="252.2" y="153">1</text>
<text x="286.2" y="153">1</text>
<text x="300.9" y="153">APC.CXA</text>
<text x="355.9" y="153.2">Caixa Eletrônica</text>
<text x="252.2" y="159.4">2</text>
<text x="286.2" y="159.4">2</text>
<text x="300.9" y="159.4">APC.TMP</text>
<text x="355.9" y="159.4">Tampa Janela</text>
<text x="252.2" y="165.8">3</text>
<text x="286.2" y="165.8">1</text>
<text x="300.9" y="165.8">APC.TMP2</text>
<text x="355.9" y="165.8">Tampa Conector</text>
<text x="252.2" y="172.3">4</text>
<text x="286.2" y="172.3">4</text>
<text x="300.9" y="172.3">APC.SUP</text>
<text x="355.9" y="172.3">Suporte G10/PTFE</text>
<text x="252.2" y="178.7">7</text>
<text x="286.2" y="178.7">4</text>
<text x="300.9" y="178.7">DIN 912 - M2,5 x 10</text>
<text x="355.9" y="178.7">Cylinder Head Cap</text>
<text x="355.9" y="185.2">Screw</text>
<text x="252.2" y="191.6">8</text>
<text x="284.9" y="191.5">56</text>
<text x="300.9" y="191.6">DIN 125 - A 3,2</text>
<text x="355.9" y="191.6">Washer</text>
<text x="252.2" y="198">9</text>
<text x="286.2" y="197.9">4</text>
<text x="300.9" y="198">ISO 7380 - M3 x 8</text>
<text x="355.9" y="198">Hexagon Socket Button</text>
<text x="355.9" y="204.4">Head Screw - Product</text>
<text x="355.9" y="210.9">grade A</text>
<text x="36.4" y="217.1" transform="rotate(-90 36.4 217.1)">52,5</text>
<text x="250.9" y="217.2">10</text>
<text x="286.2" y="217.2">4</text>
<text x="300.9" y="217.2">DIN 934 - M3</text>
<text x="355.9" y="217.2">Hex Nut</text>
<text x="250.9" y="223.6">11</text>
<text x="286.2" y="223.6">4</text>
<text x="300.9" y="223.6">ISO 10642 - M3 x 16</text>
<text x="355.9" y="223.7">Hexagon Socket</text>
<text x="355.9" y="230.1">Countersunk Head</text>
<text x="355.9" y="236.5">Screw-1 - Product grade</text>
<text x="355.9" y="242.9">A</text>
<text x="250.9" y="249.4">12</text>
<text x="284.9" y="249.4">22</text>
<text x="300.9" y="249.4">ISO 4762 - M3 x 16</text>
<text x="355.9" y="249.4">Hexagon Socket Head</text>
<text x="355.9" y="255.8">Cap Screw</text>
<text x="250.9" y="262.2">13</text>
<text x="284.9" y="262.2">26</text>
<text x="300.9" y="262.2">ISO 4762 - M3 x 10</text>
<text x="355.9" y="262.2">Hexagon Socket Head</text>
<text x="355.9" y="268.7">Cap Screw</text>
<text x="233" y="286.4">EQUATORIAL SISTEMAS LTDA</text>
</g>
<text font-size="3.4" x="310" y="287.3">Arapuca</text>
<g font-size="2.7">
<text x="233" y="273.1">Desenhado por</text>
<text x="259" y="273.1">Checado por</text>
<text x="285" y="273.1">Aprovado por</text>
<text x="311" y="273.1">Liberado para</text>
<text x="331" y="273">Data</text>
<text x="348" y="273.2">Versão :</text>
<text x="361" y="273.3">Página :</text>
<text x="374" y="273.1">Diedro:</text>
<text x="390" y="273.1">Escala:</text>
<text x="401" y="273.1">Folha :</text>
<text x="40.1" y="281.7">NOTA:</text>
<text x="232.5" y="277.5">andre.augusto</text>
<text x="331" y="277.6">25/11/2022</text>
<text x="361" y="277.6">1 / 5</text>
<text x="391.7" y="277.9">1 : 2</text>
<text x="403" y="278">A3</text>
<text x="40.1" y="286.4">1) Tolerância de posição dos furos de fixação ±0,1mm.</text>
<text x="301" y="283.3">Título :</text>
<text x="390" y="283.1">Massa Total:</text>
<text x="397" y="287.6">N/A</text>
</g>
</svg>
